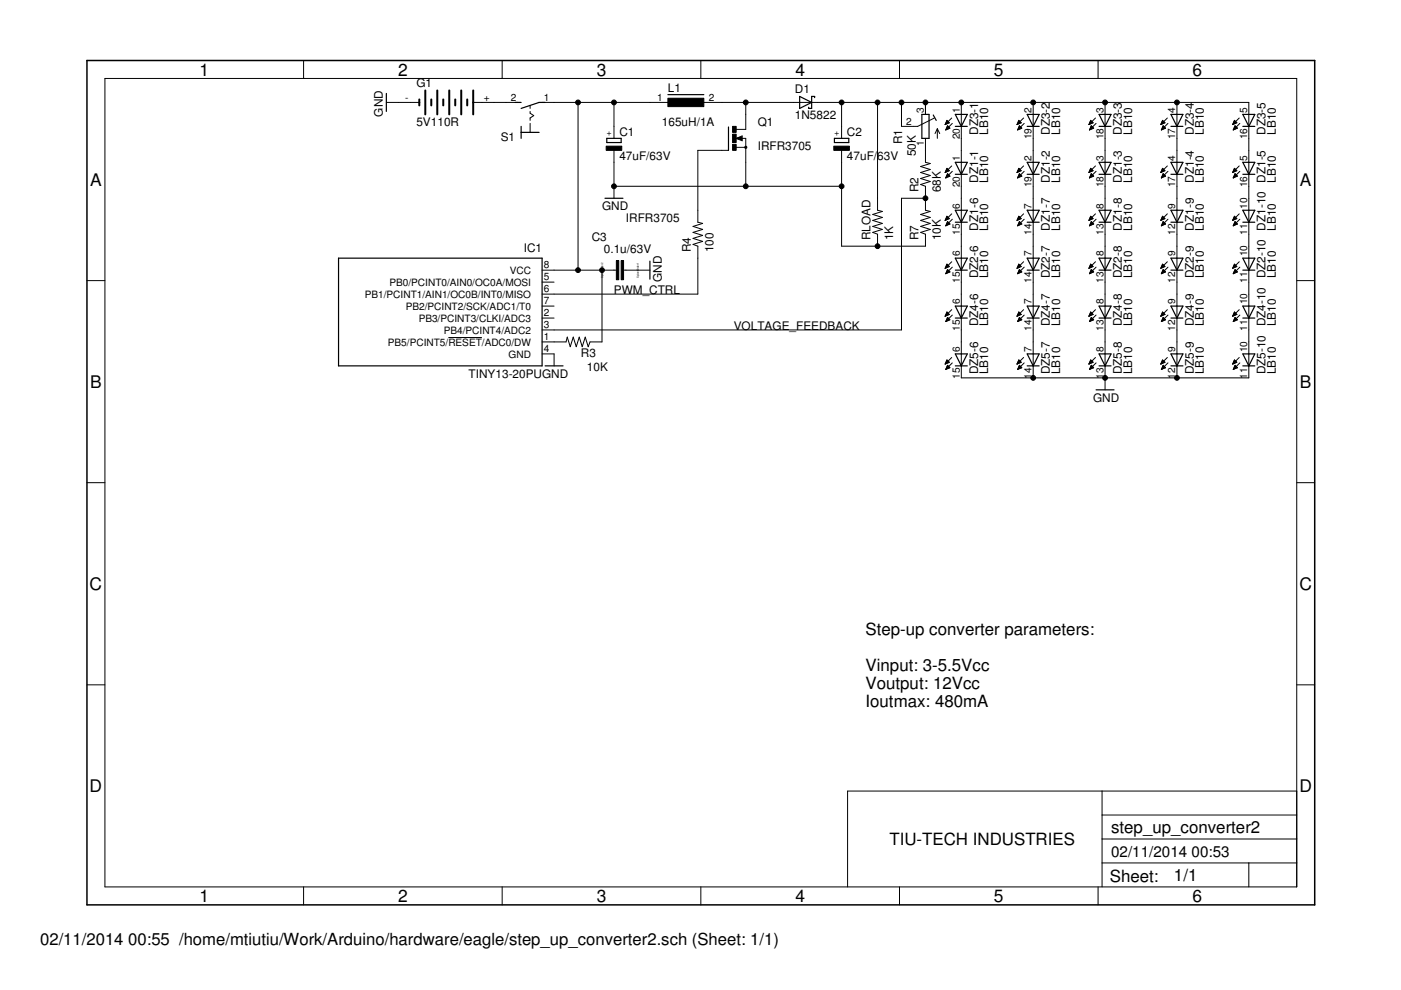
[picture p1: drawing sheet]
<svg xmlns="http://www.w3.org/2000/svg" width="297mm" height="210mm" viewBox="0 0 297 210" stroke-linecap="round" stroke-linejoin="round" font-family="sans-serif">
<g fill="none" stroke="#000" stroke-width=".21">
<path d="M22.2 16.6h252.7v171.4h-252.7zM64.4 12.8v3.8M106.5 12.8v3.8M148.6 12.8v3.8M190.7 12.8v3.8M232.8 12.8v3.8M81.9 21.7h7M100.3 21.7h9.6M112.4 22.4v.6M112.4 23.6v.4l.8 .5-.8 .5v.5M112.4 26.2v1.9M114.9 21.7h28"/>
<path d="M122.6 21.7v35.6M130.2 21.7v7.6M130.2 31.9v10.1M130.2 39.5h48.2M148 21.7h116.8v58.4h-61v-58.4M154.5 31.9h-6.5v15.2l1 .3-2.1 .6 2.1 .6-2.1 .7 2.1 .6-2.1 .6 2.1 .7-2.1 .6 1.1 .4v10.2h-33.1M156.1 31.2h2M156.1 29.3l1.3-.5v1zM157.2 29.3h.9v10.2M158.1 21.7v5.7h-2M178.4 21.7v7.6M186.1 21.7v22.9l1 .2-2.1 .7 2.1 .6-2.1 .6 2.1 .7-2.1 .6 2.1 .6-2.1 .7 1.1 .4v2.5"/>
<path d="M191.1 21.7v5.1h3.5l3.5-1.8M196.2 29.3v5.1l1 .3-2 .6 2 .6-2 .7 2 .6-2 .6 2 .7-2 .6 1 .4v5.1l1 .2-2 .7 2 .6-2 .6 2 .7-2 .6 2 .6-2 .7 1 .4v2.5h-17.8v-20.3M196.2 21.7v2.6M198.7 27.3v2M198.7 27.3l.5 1M198.7 27.3l-.5 1M200.4 26.4h.1M200.4 36.5h.2M200.5 36.4h.3M200.5 26.2h.3M200.5 26.1h.6M200.5 36.3h.6"/>
<path d="M200.5 37.7h.1M200.6 27.5h.1M200.6 36.2h.6M200.6 37.6h.2M200.6 26h.7M200.6 37.5h.5M200.6 25.9h.5M200.6 27.3h.4M200.6 36h.5M200.7 27.2h.6M200.7 35.9h.3M200.7 37.4h.7"/>
<path d="M200.7 25.8h.3M200.7 37.2h.6M200.7 25.7h.2M200.7 27.1h.6M200.7 35.8h.2M200.8 35.7l.5 .5-.9 .4zM200.8 25.5l-.4 .9M200.8 25.5l.5 .5M200.8 25.5h.1M200.8 27h.4M200.8 37.1h.4M200.8 37h.3"/>
<path d="M200.8 26.9h.3M200.9 26.7h.1M200.9 36.8l.5 .5-.9 .4zM200.9 36.9h.1M200.9 26.7l.5 .5-.9 .4zM201.3 26l-.9 .4M201.8 35.2l-1.4 1.4M201.8 25l-1.4 1.4M201.9 36.3l-1.4 1.4M201.9 26.2l-1.4 1.4M215.6 26.4h.1M215.7 36.5h.1"/>
<path d="M215.7 36.4h.4M215.7 26.2h.3M215.8 37.7h.1M215.8 26.1h.5M215.8 36.3h.5M215.8 27.5h.2M215.8 36.2h.7M215.8 37.6h.2M215.8 26h.7M215.9 37.5h.4M215.9 25.9h.5M215.9 27.3h.4"/>
<path d="M215.9 36h.4M215.9 25.8h.4M215.9 27.2h.7M215.9 35.9h.3M215.9 37.4h.7M216 35.8h.1M216 37.2h.5M216 25.7h.1M216 27.1h.6M216 35.7l.5 .5-.9 .4zM216 25.5h.1M216 27h.5"/>
<path d="M216 25.5l-.4 .9M216 25.5l.5 .5-.9 .4M216 37.1h.4M216.1 37h.2M216.1 26.9h.2M216.1 26.7h.1M216.1 36.9h.1M216.1 36.8l.5 .5-.8 .4zM216.1 26.7l.5 .5-.8 .4zM217 35.2l-1.4 1.4M217 25l-1.4 1.4M217.1 36.3l-1.3 1.4"/>
<path d="M217.1 26.2l-1.3 1.4M219.1 21.7v58.4M230.9 26.4h.1M230.9 36.5h.1M230.9 36.4h.4M230.9 26.2h.3M231 36.3h.6M231 37.7h.1M231 26.1h.5M231 27.5h.2M231 26h.7M231.1 36.2h.6"/>
<path d="M231.1 37.6h.2M231.1 36h.5M231.1 37.5h.5M231.1 25.9h.5M231.1 27.3h.4M231.1 25.8h.4M231.1 27.2h.7M231.2 35.9h.3M231.2 37.4h.7M231.2 35.8h.2M231.2 37.2h.6M231.2 25.7h.2"/>
<path d="M231.2 27.1h.6M231.2 35.7l.6 .5-.9 .4zM231.2 25.5h.1M231.2 27h.5M231.2 25.5l-.3 .9M231.2 25.5l.6 .5M231.3 37.1h.4M231.3 26.9h.3M231.3 37h.2M231.4 36.9h.1M231.4 26.7h.1M231.4 36.8l.5 .5-.9 .4z"/>
<path d="M231.4 26.7l.5 .5-.9 .4zM231.8 26l-.9 .4M232.3 35.2l-1.4 1.4M232.3 25l-1.4 1.4M232.4 36.3l-1.4 1.4M232.4 26.2l-1.4 1.4M234.3 21.7v61M246.1 36.5h.2M246.1 26.4h.1M246.2 26.2h.3M246.2 36.4h.3M246.2 36.3h.6"/>
<path d="M246.2 37.7h.1M246.2 26.1h.6M246.3 27.5h.2M246.3 26h.7M246.3 36.2h.7M246.3 37.6h.2M246.3 36h.5M246.3 37.5h.5M246.3 25.9h.5M246.3 27.3h.4M246.4 25.8h.3M246.4 27.2h.6"/>
<path d="M246.4 35.9h.3M246.4 37.4h.7M246.4 27.1h.6M246.4 35.8h.2M246.4 37.2h.6M246.4 25.7h.2M246.5 37.1h.4M246.5 35.7l.5 .5-.9 .4zM246.5 25.5h.1M246.5 27h.4M246.5 25.5l-.4 .9M246.5 25.5l.5 .5-.9 .4"/>
<path d="M246.5 26.9h.3M246.5 37h.3M246.6 36.9h.1M246.6 26.7h.1M246.6 36.8l.5 .5-.9 .4zM246.6 26.7l.5 .5-.9 .4zM247.5 35.2l-1.4 1.4M247.5 25l-1.4 1.4M247.6 36.3l-1.4 1.4M247.6 26.2l-1.4 1.4M249.5 21.7v58.4M261.4 36.5h.1"/>
<path d="M261.4 26.4h.1M261.4 26.2h.3M261.4 36.4h.4M261.5 36.3h.6M261.5 37.7h.1M261.5 26.1h.5M261.5 27.5h.2M261.5 26h.7M261.5 36.2h.7M261.5 37.6h.3M261.6 27.3h.4M261.6 36h.5"/>
<path d="M261.6 37.5h.4M261.6 25.9h.5M261.6 37.4h.7M261.6 25.8h.4M261.6 27.2h.7M261.6 35.9h.3M261.7 25.7h.2M261.7 27.1h.6M261.7 35.8h.1M261.7 37.2h.6M261.7 37.1h.4M261.7 35.7l.5 .5-.9 .4z"/>
<path d="M261.7 25.5h.1M261.7 27h.4M261.7 25.5l-.4 .9M261.7 25.5l.5 .5M261.8 26.9h.2M261.8 37h.2M261.8 36.9h.1M261.8 26.7h.1M261.9 36.8l.5 .5-.9 .4zM261.9 26.7l.5 .5-.9 .4zM262.2 26l-.9 .4M262.7 35.2l-1.4 1.4"/>
<path d="M262.7 25l-1.4 1.4M262.9 36.3l-1.4 1.4M262.9 26.2l-1.4 1.4M18.4 59.5h3.8M114.9 59.8h2.6M114.9 57.3h15.8M127.6 57.3v15.2h-2.5l-.4 1-.6-2-.7 2-.6-2-.6 2-.7-2-.6 2-.6-2-.3 1h-5.1M132.2 57.3h5.6M196.2 42h-5.1v28h-76.2M200.4 46.6h.2M200.4 56.8h.3M200.5 46.5h.4"/>
<path d="M200.5 56.6h.5M200.5 46.4h.7M200.5 47.8h.1M200.6 56.5h.6M200.6 58h.1M200.6 46.3h.6M200.6 47.7h.3M200.6 56.4h.6M200.6 57.8h.3M200.6 46.2h.5M200.6 47.6h.5M200.7 56.3h.4"/>
<path d="M200.7 57.7h.5M200.7 47.5h.7M200.7 46h.3M200.7 56.2h.2M200.7 57.6h.7M200.7 45.9h.2M200.7 47.4h.6M200.7 57.5h.6M200.8 45.8l.5 .6-.9 .3zM200.8 56l-.4 .9M200.8 56l.5 .5-.9 .4M200.8 56h.1"/>
<path d="M200.8 47.2h.4M200.8 57.4h.3M200.9 47.1h.1M200.9 57.3h.1M200.9 47l-.4 .9M200.9 47l.5 .5M200.9 47h.1M200.9 57.1l.5 .6-.9 .3zM201.4 47.5l-.9 .4M201.8 45.3l-1.4 1.4M201.8 55.5l-1.4 1.4M201.9 46.5l-1.4 1.4"/>
<path d="M201.9 56.6l-1.4 1.4M215.7 46.6h.2M215.7 56.8h.2M215.7 46.5h.4M215.7 56.6h.5M215.8 46.4h.6M215.8 47.8h.1M215.8 56.5h.7M215.8 58h.1M215.8 47.7h.3M215.8 46.3h.7M215.8 56.4h.6"/>
<path d="M215.8 57.8h.4M215.9 46.2h.4M215.9 47.6h.5M215.9 57.7h.6M215.9 56.3h.4M215.9 46h.3M215.9 47.5h.7M215.9 56.2h.3M215.9 57.6h.7M216 45.9h.1M216 47.4h.5M216 56h.1"/>
<path d="M216 57.5h.5M216 45.8l.5 .6-.9 .3zM216 56l-.4 .9M216 56l.5 .5-.9 .4M216 47.2h.4M216 57.4h.4M216.1 47.1h.2M216.1 57.3h.1M216.1 47h.1M216.1 47l-.3 .9M216.1 47l.5 .5M216.1 57.1l.5 .6-.8 .3z"/>
<path d="M216.6 47.5l-.8 .4M217 45.3l-1.4 1.4M217 55.5l-1.4 1.4M217.1 46.5l-1.3 1.4M217.1 56.6l-1.3 1.4M230.9 46.6h.2M230.9 56.8h.2M231 46.5h.4M231 56.6h.4M231 46.4h.6M231 47.8h.1M231 58h.1"/>
<path d="M231 56.5h.7M231.1 46.3h.6M231.1 47.7h.3M231.1 56.4h.5M231.1 57.8h.3M231.1 46.2h.5M231.1 47.6h.5M231.1 56.3h.4M231.1 57.7h.6M231.2 46h.2M231.2 47.5h.7M231.2 56.2h.2"/>
<path d="M231.2 57.6h.6M231.2 45.9h.1M231.2 47.4h.6M231.2 56h.1M231.2 57.5h.5M231.2 45.8l.6 .6-.9 .3zM231.2 56l.6 .5-.9 .4zM231.3 47.2h.3M231.3 57.4h.3M231.3 47.1h.2M231.3 57.3h.2M231.4 47h.1"/>
<path d="M231.4 47l-.4 .9M231.4 47l.5 .5M231.4 57.1l.5 .6-.9 .3zM231.9 47.5l-.9 .4M232.3 45.3l-1.4 1.4M232.3 55.5l-1.4 1.4M232.4 46.5l-1.4 1.4M232.4 56.6l-1.4 1.4M246.1 46.6h.2M246.2 56.8h.2M246.2 46.5h.4M246.2 56.6h.5"/>
<path d="M246.3 46.4h.6M246.3 47.8h.1M246.3 56.5h.7M246.3 58h.1M246.3 46.3h.6M246.3 47.7h.3M246.3 56.4h.6M246.3 57.8h.4M246.4 46.2h.4M246.4 47.6h.5M246.4 56.3h.4M246.4 57.7h.5"/>
<path d="M246.4 46h.3M246.4 47.5h.7M246.4 56.2h.3M246.4 57.6h.7M246.4 47.4h.6M246.5 45.9h.1M246.5 56h.1M246.5 57.5h.5M246.5 45.8l.5 .6-.9 .3zM246.5 56l-.4 .9M246.5 56l.5 .5-.9 .4M246.5 47.2h.4"/>
<path d="M246.5 57.4h.3M246.5 47.1h.2M246.6 57.3h.1M246.6 47h.1M246.6 47l-.4 .9M246.6 47l.5 .5M246.6 57.1l.5 .6-.9 .3zM247.1 47.5l-.9 .4M247.5 45.3l-1.4 1.4M247.5 55.5l-1.4 1.4M247.6 46.5l-1.4 1.4M247.6 56.6l-1.4 1.4"/>
<path d="M261.4 46.6h.2M261.4 56.8h.2M261.4 46.5h.5M261.5 56.6h.4M261.5 46.4h.6M261.5 47.8h.1M261.5 56.5h.7M261.5 58h.1M261.5 46.3h.6M261.5 47.7h.3M261.6 56.4h.5M261.6 57.8h.3"/>
<path d="M261.6 47.6h.5M261.6 46.2h.4M261.6 56.3h.4M261.6 57.7h.6M261.6 46h.3M261.6 47.5h.7M261.6 57.6h.7M261.7 56.2h.2M261.7 47.4h.5M261.7 45.9h.1M261.7 56h.1M261.7 57.5h.5"/>
<path d="M261.7 45.8l.5 .6-.9 .3zM261.7 56l.5 .5-.9 .4zM261.7 47.2h.4M261.7 57.4h.4M261.8 47.1h.2M261.8 57.3h.2M261.9 47h.1M261.9 47l-.4 .9M261.9 47l.5 .5-.9 .4M261.9 57.1l.5 .6-.9 .3zM262.7 45.3l-1.4 1.4M262.7 55.5l-1.4 1.4"/>
<path d="M262.9 46.5l-1.4 1.4M262.9 56.6l-1.4 1.4M274.9 59.5h3.8M95.1 71.6h7.1M114.9 67.4h2.6M114.9 64.9h2.6M114.9 75h2.6v2.6M200.4 67h.1M200.4 77.2h.1M200.4 66.9h.3M200.5 77h.3M200.5 66.8h.5"/>
<path d="M200.5 76.9h.6M200.6 66.7h.7M200.6 68.1h.1M200.6 76.8h.7M200.6 78.2h.2M200.6 66.5h.5M200.6 68h.4M200.6 76.7h.5M200.6 78.1h.5M200.7 66.4h.3M200.7 67.9h.6M200.7 76.5h.3"/>
<path d="M200.7 78h.6M200.7 67.8h.6M200.7 66.3h.2M200.7 76.4h.2M200.7 77.9h.6M200.8 66.2l-.4 .9M200.8 66.2l.5 .5M200.8 66.2h.1M200.8 67.6h.4M200.8 77.7h.4M200.8 67.5h.3M200.8 77.6h.3"/>
<path d="M200.9 67.4h.1M200.9 77.5h.1M200.9 67.3l.5 .5-.9 .4zM200.9 77.4l.5 .6-.9 .3zM201.3 66.7l-.9 .4M201.3 76.8l-.5-.5-.4 .9M201.3 76.8l-.9 .4M201.8 65.7l-1.4 1.4M201.8 75.8l-1.4 1.4M201.9 66.8l-1.4 1.4M201.9 76.9l-1.4 1.4M215.6 67h.1"/>
<path d="M215.6 77.2h.2M215.7 66.9h.3M215.7 77h.3M215.8 66.8h.5M215.8 76.9h.5M215.8 66.7h.7M215.8 68.1h.1M215.8 76.8h.7M215.8 78.2h.2M215.8 68h.4M215.9 66.5h.5M215.9 76.7h.5"/>
<path d="M215.9 78.1h.4M215.9 66.4h.4M215.9 67.9h.6M215.9 78h.7M215.9 76.5h.3M215.9 67.8h.7M216 66.3h.2M216 76.4h.1M216 77.9h.6M216 66.2h.1M216 67.6h.5M216 66.2l-.4 .9"/>
<path d="M216 66.2l.5 .5M216 77.7h.4M216 76.3l.5 .5-.9 .4zM216 67.5h.3M216.1 77.6h.2M216.1 67.4h.1M216.1 77.5h.1M216.1 67.3l.5 .5-.8 .4zM216.1 77.4l.5 .6-.8 .3zM216.5 66.7l-.9 .4M217 75.8l-1.4 1.4M217 65.7l-1.4 1.4"/>
<path d="M217.1 76.9l-1.3 1.4M217.1 66.8l-1.3 1.4M230.9 67h.1M230.9 77.2h.1M230.9 66.9h.3M230.9 77h.4M231 66.8h.5M231 76.9h.5M231 66.7h.8M231 68.1h.2M231 78.2h.2M231.1 76.8h.6"/>
<path d="M231.1 68h.4M231.1 66.5h.5M231.1 76.7h.5M231.1 78.1h.4M231.1 66.4h.4M231.1 67.9h.7M231.1 76.5h.4M231.1 78h.7M231.2 66.3h.2M231.2 67.8h.6M231.2 76.4h.2M231.2 77.9h.6"/>
<path d="M231.2 66.2h.1M231.2 67.6h.5M231.2 66.2l-.3 .9M231.2 66.2l.6 .5M231.2 77.7h.5M231.3 67.5h.3M231.3 77.6h.3M231.4 67.4h.1M231.4 77.5h.1M231.4 77.4l.5 .6-.9 .3zM231.4 67.3l.5 .5-.9 .4zM231.8 66.7l-.9 .4"/>
<path d="M231.8 76.8l-.6-.5-.3 .9M231.8 76.8l-.9 .4M232.3 65.7l-1.4 1.4M232.3 75.8l-1.4 1.4M232.4 76.9l-1.4 1.4M232.4 66.8l-1.4 1.4M246.1 67h.1M246.1 77.2h.1M246.2 66.9h.2M246.2 77h.3M246.2 66.8h.5M246.2 76.9h.6"/>
<path d="M246.3 66.7h.7M246.3 68.1h.1M246.3 76.8h.7M246.3 78.2h.2M246.3 66.5h.6M246.3 68h.4M246.3 76.7h.5M246.3 78.1h.5M246.4 66.4h.3M246.4 67.9h.6M246.4 76.5h.3M246.4 78h.7"/>
<path d="M246.4 66.3h.2M246.4 67.8h.7M246.4 76.4h.2M246.4 77.9h.6M246.5 66.2h.1M246.5 67.6h.4M246.5 66.2l-.4 .9M246.5 66.2l.5 .5M246.5 77.7h.4M246.5 76.3l.5 .5-.9 .4zM246.5 67.5h.3M246.5 77.6h.3"/>
<path d="M246.6 67.4h.1M246.6 77.5h.1M246.6 67.3l.5 .5-.9 .4zM246.6 77.4l.5 .6-.9 .3zM247 66.7l-.9 .4M247.5 65.7l-1.4 1.4M247.5 75.8l-1.4 1.4M247.6 66.8l-1.4 1.4M247.6 76.9l-1.4 1.4M261.3 67h.1M261.4 77.2h.1M261.4 66.9h.3"/>
<path d="M261.4 77h.3M261.5 66.8h.5M261.5 76.9h.5M261.5 66.7h.7M261.5 68.1h.2M261.5 76.8h.7M261.5 78.2h.2M261.6 66.5h.5M261.6 68h.3M261.6 76.7h.5M261.6 78.1h.4M261.6 66.4h.4"/>
<path d="M261.6 67.9h.6M261.6 76.5h.4M261.6 78h.7M261.7 66.3h.2M261.7 67.8h.6M261.7 77.9h.6M261.7 76.4h.1M261.7 67.6h.5M261.7 66.2h.1M261.7 66.2l-.4 .9M261.7 66.2l.5 .5M261.7 77.7h.4"/>
<path d="M261.8 67.5h.3M261.8 77.6h.2M261.8 67.4h.1M261.8 77.5h.1M261.9 67.3l.5 .5-.9 .4zM261.9 77.4l.5 .6-.9 .3zM262.2 66.7l-.9 .4M262.2 76.8l-.5-.5-.4 .9M262.2 76.8l-.9 .4M262.7 65.7l-1.4 1.4M262.7 75.8l-1.4 1.4M262.9 66.8l-1.4 1.4"/>
<path d="M262.9 76.9l-1.4 1.4M18.4 102.3h3.8M274.9 102.3h3.8M18.4 145.2h3.8M274.9 145.2h3.8M233.7 167.7v20.3M233.7 177.9h41.2M233.7 172.8h41.2M274.9 167.7h-95.2v20.3M64.4 188v3.9M106.5 188v3.9M148.6 188v3.9"/>
<path d="M190.7 188v3.9M232.8 188v3.9M233.7 183h41.2M264.8 183v5"/>
</g>
<path d="M18.4 12.8h260.3v179.1h-260.3zM157.2 29.1l-.9 .2 .9 .3v-.3h-.2" fill="none" stroke="#000" stroke-width=".32"/>
<g fill="none" stroke="#000" stroke-width=".25">
<path d="M81.9 19.8v3.8M109.2 21.7h1.3M110.5 26.8v2.5M110.5 28.1h3.8M115.6 21.7h-1.3l-3.8 1.3M128.7 29.3h3v.9h-3zM141.6 20.1h7.6M154.5 26.9v5M169.5 20.4l2.6 1.3-2.6 1.3zM172.7 20.7v-.3h-.6v2.6h-.7v-.3M176.9 29.3h3.1v.9h-3.1zM195.5 24.3h1.5v5h-1.5z"/>
<path d="M197.9 24.4l.6 1.1M202.5 34.4h2.6l-1.3 2.6zM202.5 37h2.6M202.5 24.3h2.6l-1.3 2.5zM202.5 26.8h2.6M217.8 37h2.5M217.8 34.4h2.5l-1.2 2.6zM217.8 26.8h2.5M217.8 24.3h2.5l-1.2 2.5zM233 37h2.6M233 34.4h2.6l-1.3 2.6zM233 24.3h2.6l-1.3 2.5z"/>
<path d="M233 26.8h2.6M248.3 37h2.5M248.3 34.4h2.5l-1.3 2.6zM248.3 24.3h2.5l-1.3 2.5zM248.3 26.8h2.5M263.5 37h2.5M263.5 34.4h2.5l-1.2 2.6zM263.5 26.8h2.5M263.5 24.3h2.5l-1.2 2.5zM71.8 54.7h43.1v22.9h-43.1zM128.3 42h3.8M137.8 55.4v3.8"/>
<path d="M202.5 44.6h2.6l-1.3 2.5zM202.5 47.1h2.6M202.5 54.7h2.6l-1.3 2.6zM202.5 57.3h2.6M217.8 47.1h2.5M217.8 44.6h2.5l-1.2 2.5zM217.8 57.3h2.5M217.8 54.7h2.5l-1.2 2.6zM233 47.1h2.6M233 44.6h2.6l-1.3 2.5zM233 57.3h2.6M233 54.7h2.6l-1.3 2.6z"/>
<path d="M248.3 47.1h2.5M248.3 44.6h2.5l-1.3 2.5zM248.3 57.3h2.5M248.3 54.7h2.5l-1.3 2.6zM263.5 47.1h2.5M263.5 44.6h2.5l-1.2 2.5zM263.5 57.3h2.5M263.5 54.7h2.5l-1.2 2.6zM115.6 77.6h3.8M202.5 64.9h2.6l-1.3 2.5zM202.5 67.4h2.6M202.5 75h2.6l-1.3 2.6z"/>
<path d="M202.5 77.6h2.6M217.8 67.4h2.5M217.8 64.9h2.5l-1.2 2.5zM217.8 77.6h2.5M217.8 75h2.5l-1.2 2.6zM233 64.9h2.6l-1.3 2.5zM233 67.4h2.6M233 77.6h2.6M233 75h2.6l-1.3 2.6zM248.3 67.4h2.5M248.3 64.9h2.5l-1.3 2.5zM248.3 77.6h2.5"/>
<path d="M248.3 75h2.5l-1.3 2.6zM263.5 75h2.5l-1.2 2.6zM263.5 67.4h2.5M263.5 64.9h2.5l-1.2 2.5zM263.5 77.6h2.5M232.4 82.7h3.8"/>
</g>
<g fill="none" stroke="#000" stroke-width=".42">
<path d="M90.2 19.2v5.1M92.7 19.2v5.1M95.2 19.2v5.1M97.8 19.2v5.1M100.3 19.2v5.1M88.9 21.1v1.3M91.4 21.1v1.3M94 21.1v1.3M96.5 21.1v1.3M99.1 21.1v1.3"/>
<circle cx="158.1" cy="31.2" r=".13"/>
</g>
<path d="M128.5 31h3.3v.9h-3.3zM141.6 20.8h7.6v1.8h-7.6zM155.3 30.6h.8v1.3h-.8zM155.3 26.8h.8v1.3h-.8zM155.3 28.4h.8v1.8h-.8zM176.8 31h3.3v.9h-3.3zM130.7 55.2h.5v4.1h-.5zM131.7 55.2h.5v4.1h-.5z" fill="#000" stroke="#000" stroke-width=".21"/>
<g fill="#000" stroke="#000" stroke-width=".21">
<circle cx="122.6" cy="21.7" r=".51"/>
<circle cx="130.2" cy="39.5" r=".51"/>
<circle cx="130.2" cy="21.7" r=".51"/>
<circle cx="158.1" cy="39.5" r=".51"/>
<circle cx="158.1" cy="21.7" r=".51"/>
<circle cx="178.4" cy="39.5" r=".51"/>
<circle cx="178.4" cy="21.7" r=".51"/>
<circle cx="186.1" cy="21.7" r=".51"/>
<circle cx="191.1" cy="21.7" r=".51"/>
<circle cx="196.2" cy="21.7" r=".51"/>
<circle cx="203.8" cy="21.7" r=".51"/>
<circle cx="219.1" cy="21.7" r=".51"/>
<circle cx="234.3" cy="21.7" r=".51"/>
<circle cx="249.5" cy="21.7" r=".51"/>
<circle cx="122.6" cy="57.3" r=".51"/>
<circle cx="127.6" cy="57.3" r=".51"/>
<circle cx="186.1" cy="52.2" r=".51"/>
<circle cx="196.2" cy="42" r=".51"/>
<circle cx="219.1" cy="80.1" r=".51"/>
<circle cx="234.3" cy="80.1" r=".51"/>
<circle cx="249.5" cy="80.1" r=".51"/>
</g>
<g font-size="3.7">
<text x="42.3" y="16">1</text>
<text x="84.4" y="16">2</text>
<text x="126.5" y="16">3</text>
<text x="168.6" y="16">4</text>
<text x="210.7" y="16">5</text>
<text x="252.9" y="16">6</text>
<text x="19.1" y="39.4">A</text>
<text x="275.6" y="39.4">A</text>
<text x="19.1" y="82.2">B</text>
<text x="275.6" y="82.2">B</text>
<text x="19" y="125.1">C</text>
<text x="275.5" y="125.1">C</text>
<text x="19" y="167.9">D</text>
<text x="275.5" y="167.9">D</text>
<text x="42.3" y="191.2">1</text>
<text x="84.4" y="191.2">2</text>
<text x="126.5" y="191.2">3</text>
<text x="168.6" y="191.2">4</text>
<text x="210.7" y="191.2">5</text>
<text x="252.9" y="191.2">6</text>
</g>
<g font-size="3.6">
<text x="183.5" y="134.7">Step-up converter parameters:</text>
<text x="183.5" y="142.3">Vinput: 3-5.5Vcc</text>
<text x="183.5" y="146.1">Voutput: 12Vcc</text>
<text x="183.5" y="150">Ioutmax: 480mA</text>
<text x="188.6" y="179.2">TIU-TECH INDUSTRIES</text>
<text x="235.6" y="176.6">step_up_converter2</text>
<text x="235.3" y="186.9">Sheet:</text>
<text x="248.9" y="186.8">1/1</text>
</g>
<g font-size="3.5">
<text x="8.5" y="200.4">02/11/2014</text>
<text x="27.2" y="200.4">00:55 /home/mtiutiu/Work/Arduino/hardware/eagle/step_up_converter2.sch (Sheet: 1/1)</text>
</g>
<g font-size="3.2">
<text x="235.6" y="181.7">02/11/2014</text>
<text x="252.6" y="181.7">00:53</text>
</g>
<g font-size="2.5">
<text x="88.3" y="18.5">G1</text>
<text x="141.6" y="19.4">L1</text>
<text x="168.5" y="19.8">D1</text>
<text x="81.2" y="24.7" transform="rotate(-90 81.2 24.7)">GND</text>
<text x="88.3" y="26.8">5V110R</text>
<text x="106.2" y="29.8">S1</text>
<text x="131.3" y="28.9">C1</text>
<text x="140.3" y="26.8">165uH/1A</text>
<text x="160.7" y="26.8">Q1</text>
<text x="168.5" y="25.1">1N5822</text>
<text x="179.6" y="28.9">C2</text>
<text x="207.4" y="28.6" transform="rotate(-90 207.4 28.6)">DZ3-1</text>
<text x="209.5" y="28.6" transform="rotate(-90 209.5 28.6)">LB10</text>
<text x="222.6" y="28.6" transform="rotate(-90 222.6 28.6)">DZ3-2</text>
<text x="224.8" y="28.6" transform="rotate(-90 224.8 28.6)">LB10</text>
<text x="237.9" y="28.6" transform="rotate(-90 237.9 28.6)">DZ3-3</text>
<text x="240" y="28.6" transform="rotate(-90 240 28.6)">LB10</text>
<text x="253.1" y="28.6" transform="rotate(-90 253.1 28.6)">DZ3-4</text>
<text x="255.2" y="28.6" transform="rotate(-90 255.2 28.6)">LB10</text>
<text x="268.3" y="28.6" transform="rotate(-90 268.3 28.6)">DZ3-5</text>
<text x="270.5" y="28.6" transform="rotate(-90 270.5 28.6)">LB10</text>
<text x="131.3" y="33.9">47uF/63V</text>
<text x="160.7" y="31.9">IRFR3705</text>
<text x="179.6" y="33.9">47uF/63V</text>
<text x="191.3" y="30.6" transform="rotate(-90 191.3 30.6)">R1</text>
<text x="194.2" y="33.1" transform="rotate(-90 194.2 33.1)">50K</text>
<text x="194.7" y="40.8" transform="rotate(-90 194.7 40.8)">R2</text>
<text x="199.5" y="40.8" transform="rotate(-90 199.5 40.8)">68K</text>
<text x="207.4" y="38.7" transform="rotate(-90 207.4 38.7)">DZ1-1</text>
<text x="209.5" y="38.7" transform="rotate(-90 209.5 38.7)">LB10</text>
<text x="222.6" y="38.7" transform="rotate(-90 222.6 38.7)">DZ1-2</text>
<text x="224.8" y="38.7" transform="rotate(-90 224.8 38.7)">LB10</text>
<text x="237.9" y="38.7" transform="rotate(-90 237.9 38.7)">DZ1-3</text>
<text x="240" y="38.7" transform="rotate(-90 240 38.7)">LB10</text>
<text x="253.1" y="38.7" transform="rotate(-90 253.1 38.7)">DZ1-4</text>
<text x="255.2" y="38.7" transform="rotate(-90 255.2 38.7)">LB10</text>
<text x="268.3" y="38.7" transform="rotate(-90 268.3 38.7)">DZ1-5</text>
<text x="270.5" y="38.7" transform="rotate(-90 270.5 38.7)">LB10</text>
<text x="127.6" y="44.6">GND</text>
<text x="132.7" y="47.1">IRFR3705</text>
<text x="111" y="53.5">IC1</text>
<text x="125.5" y="51.2">C3</text>
<text x="128" y="53.7">0.1u/63V</text>
<text x="146.5" y="53.5" transform="rotate(-90 146.5 53.5)">R4</text>
<text x="151.3" y="53.5" transform="rotate(-90 151.3 53.5)">100</text>
<text x="184.5" y="50.9" transform="rotate(-90 184.5 50.9)">RLOAD</text>
<text x="189.3" y="50.9" transform="rotate(-90 189.3 50.9)">1K</text>
<text x="194.7" y="50.9" transform="rotate(-90 194.7 50.9)">R7</text>
<text x="199.5" y="50.9" transform="rotate(-90 199.5 50.9)">10K</text>
<text x="207.4" y="48.9" transform="rotate(-90 207.4 48.9)">DZ1-6</text>
<text x="209.5" y="48.9" transform="rotate(-90 209.5 48.9)">LB10</text>
<text x="222.6" y="48.9" transform="rotate(-90 222.6 48.9)">DZ1-7</text>
<text x="224.8" y="48.9" transform="rotate(-90 224.8 48.9)">LB10</text>
<text x="237.9" y="48.9" transform="rotate(-90 237.9 48.9)">DZ1-8</text>
<text x="240" y="48.9" transform="rotate(-90 240 48.9)">LB10</text>
<text x="253.1" y="48.9" transform="rotate(-90 253.1 48.9)">DZ1-9</text>
<text x="255.2" y="48.9" transform="rotate(-90 255.2 48.9)">LB10</text>
<text x="268.3" y="48.9" transform="rotate(-90 268.3 48.9)">DZ1-10</text>
<text x="270.5" y="48.9" transform="rotate(-90 270.5 48.9)">LB10</text>
<text x="140.3" y="59.8" transform="rotate(-90 140.3 59.8)">GND</text>
<text x="207.4" y="59" transform="rotate(-90 207.4 59)">DZ2-6</text>
<text x="209.5" y="59" transform="rotate(-90 209.5 59)">LB10</text>
<text x="222.6" y="59" transform="rotate(-90 222.6 59)">DZ2-7</text>
<text x="224.8" y="59" transform="rotate(-90 224.8 59)">LB10</text>
<text x="237.9" y="59" transform="rotate(-90 237.9 59)">DZ2-8</text>
<text x="240" y="59" transform="rotate(-90 240 59)">LB10</text>
<text x="253.1" y="59" transform="rotate(-90 253.1 59)">DZ2-9</text>
<text x="255.2" y="59" transform="rotate(-90 255.2 59)">LB10</text>
<text x="268.3" y="59" transform="rotate(-90 268.3 59)">DZ2-10</text>
<text x="270.5" y="59" transform="rotate(-90 270.5 59)">LB10</text>
<text x="130.2" y="62.3">PWM_CTRL</text>
<text x="155.6" y="70">VOLTAGE_FEEDBACK</text>
<text x="207.4" y="69.2" transform="rotate(-90 207.4 69.2)">DZ4-6</text>
<text x="209.5" y="69.2" transform="rotate(-90 209.5 69.2)">LB10</text>
<text x="222.6" y="69.2" transform="rotate(-90 222.6 69.2)">DZ4-7</text>
<text x="224.8" y="69.2" transform="rotate(-90 224.8 69.2)">LB10</text>
<text x="237.9" y="69.2" transform="rotate(-90 237.9 69.2)">DZ4-8</text>
<text x="240" y="69.2" transform="rotate(-90 240 69.2)">LB10</text>
<text x="253.1" y="69.2" transform="rotate(-90 253.1 69.2)">DZ4-9</text>
<text x="255.2" y="69.2" transform="rotate(-90 255.2 69.2)">LB10</text>
<text x="268.3" y="69.2" transform="rotate(-90 268.3 69.2)">DZ4-10</text>
<text x="270.5" y="69.2" transform="rotate(-90 270.5 69.2)">LB10</text>
<text x="123.2" y="75.8">R3</text>
<text x="99.4" y="80.1">TINY13-20PUGND</text>
<text x="124.4" y="78.6">10K</text>
<text x="207.4" y="79.4" transform="rotate(-90 207.4 79.4)">DZ5-6</text>
<text x="209.5" y="79.4" transform="rotate(-90 209.5 79.4)">LB10</text>
<text x="222.6" y="79.4" transform="rotate(-90 222.6 79.4)">DZ5-7</text>
<text x="224.8" y="79.4" transform="rotate(-90 224.8 79.4)">LB10</text>
<text x="237.9" y="79.4" transform="rotate(-90 237.9 79.4)">DZ5-8</text>
<text x="240" y="79.4" transform="rotate(-90 240 79.4)">LB10</text>
<text x="253.1" y="79.4" transform="rotate(-90 253.1 79.4)">DZ5-9</text>
<text x="255.2" y="79.4" transform="rotate(-90 255.2 79.4)">LB10</text>
<text x="268.3" y="79.4" transform="rotate(-90 268.3 79.4)">DZ5-10</text>
<text x="270.5" y="79.4" transform="rotate(-90 270.5 79.4)">LB10</text>
<text x="231.8" y="85.2">GND</text>
</g>
<g font-size="2.1">
<text x="85.9" y="21.4">-</text>
<text x="102.6" y="21.4">+</text>
<text x="108.3" y="21.4">2</text>
<text x="115.3" y="21.4">1</text>
<text x="139.4" y="21.4">1</text>
<text x="150.3" y="21.4">2</text>
<text x="195.8" y="23.9" transform="rotate(-90 195.8 23.9)">3</text>
<text x="203.5" y="23.9" transform="rotate(-90 203.5 23.9)">1</text>
<text x="218.7" y="23.9" transform="rotate(-90 218.7 23.9)">2</text>
<text x="233.9" y="23.9" transform="rotate(-90 233.9 23.9)">3</text>
<text x="249.2" y="23.9" transform="rotate(-90 249.2 23.9)">4</text>
<text x="264.4" y="23.9" transform="rotate(-90 264.4 23.9)">5</text>
<text x="192.1" y="26.4">2</text>
<text x="203.5" y="29.5" transform="rotate(-90 203.5 29.5)">20</text>
<text x="218.7" y="29.5" transform="rotate(-90 218.7 29.5)">19</text>
<text x="233.9" y="29.5" transform="rotate(-90 233.9 29.5)">18</text>
<text x="249.2" y="29.5" transform="rotate(-90 249.2 29.5)">17</text>
<text x="264.4" y="29.5" transform="rotate(-90 264.4 29.5)">16</text>
<text x="195.8" y="30.9" transform="rotate(-90 195.8 30.9)">1</text>
<text x="203.5" y="34.1" transform="rotate(-90 203.5 34.1)">1</text>
<text x="218.7" y="34.1" transform="rotate(-90 218.7 34.1)">2</text>
<text x="233.9" y="34.1" transform="rotate(-90 233.9 34.1)">3</text>
<text x="249.2" y="34.1" transform="rotate(-90 249.2 34.1)">4</text>
<text x="264.4" y="34.1" transform="rotate(-90 264.4 34.1)">5</text>
<text x="203.5" y="39.7" transform="rotate(-90 203.5 39.7)">20</text>
<text x="218.7" y="39.7" transform="rotate(-90 218.7 39.7)">19</text>
<text x="233.9" y="39.7" transform="rotate(-90 233.9 39.7)">18</text>
<text x="249.2" y="39.7" transform="rotate(-90 249.2 39.7)">17</text>
<text x="264.4" y="39.7" transform="rotate(-90 264.4 39.7)">16</text>
<text x="203.5" y="44.2" transform="rotate(-90 203.5 44.2)">6</text>
<text x="218.7" y="44.2" transform="rotate(-90 218.7 44.2)">7</text>
<text x="233.9" y="44.2" transform="rotate(-90 233.9 44.2)">8</text>
<text x="249.2" y="44.2" transform="rotate(-90 249.2 44.2)">9</text>
<text x="264.4" y="44.2" transform="rotate(-90 264.4 44.2)">10</text>
<text x="203.5" y="49.8" transform="rotate(-90 203.5 49.8)">15</text>
<text x="218.7" y="49.8" transform="rotate(-90 218.7 49.8)">14</text>
<text x="233.9" y="49.8" transform="rotate(-90 233.9 49.8)">13</text>
<text x="249.2" y="49.8" transform="rotate(-90 249.2 49.8)">12</text>
<text x="264.4" y="49.8" transform="rotate(-90 264.4 49.8)">11</text>
<text x="108.1" y="58">VCC</text>
<text x="115.3" y="59.5">5</text>
<text x="115.3" y="56.9">8</text>
<text x="203.5" y="60" transform="rotate(-90 203.5 60)">15</text>
<text x="203.5" y="54.4" transform="rotate(-90 203.5 54.4)">6</text>
<text x="218.7" y="60" transform="rotate(-90 218.7 60)">14</text>
<text x="218.7" y="54.4" transform="rotate(-90 218.7 54.4)">7</text>
<text x="233.9" y="60" transform="rotate(-90 233.9 60)">13</text>
<text x="233.9" y="54.4" transform="rotate(-90 233.9 54.4)">8</text>
<text x="249.2" y="60" transform="rotate(-90 249.2 60)">12</text>
<text x="249.2" y="54.4" transform="rotate(-90 249.2 54.4)">9</text>
<text x="264.4" y="60" transform="rotate(-90 264.4 60)">11</text>
<text x="264.4" y="54.4" transform="rotate(-90 264.4 54.4)">10</text>
<text x="77.4" y="63.1">PB1/PCINT1/AIN1/OC0B/INT0/MISO</text>
<text x="82.6" y="60.6">PB0/PCINT0/AIN0/OC0A/MOSI</text>
<text x="86" y="65.6">PB2/PCINT2/SCK/ADC1/T0</text>
<text x="115.3" y="62">6</text>
<text x="115.3" y="64.5">7</text>
<text x="203.5" y="64.5" transform="rotate(-90 203.5 64.5)">6</text>
<text x="218.7" y="64.5" transform="rotate(-90 218.7 64.5)">7</text>
<text x="233.9" y="64.5" transform="rotate(-90 233.9 64.5)">8</text>
<text x="249.2" y="64.5" transform="rotate(-90 249.2 64.5)">9</text>
<text x="264.4" y="64.5" transform="rotate(-90 264.4 64.5)">10</text>
<text x="88.8" y="68.2">PB3/PCINT3/CLKI/ADC3</text>
<text x="94.1" y="70.7">PB4/PCINT4/ADC2</text>
<text x="115.3" y="67.1">2</text>
<text x="115.3" y="69.6">3</text>
<text x="203.5" y="70.2" transform="rotate(-90 203.5 70.2)">15</text>
<text x="218.7" y="70.2" transform="rotate(-90 218.7 70.2)">14</text>
<text x="233.9" y="70.2" transform="rotate(-90 233.9 70.2)">13</text>
<text x="249.2" y="70.2" transform="rotate(-90 249.2 70.2)">12</text>
<text x="264.4" y="70.2" transform="rotate(-90 264.4 70.2)">11</text>
<text x="82.2" y="73.3">PB5/PCINT5/RESET/ADC0/DW</text>
<text x="107.8" y="75.8">GND</text>
<text x="115.3" y="72.1">1</text>
<text x="115.3" y="74.7">4</text>
<text x="203.5" y="74.7" transform="rotate(-90 203.5 74.7)">6</text>
<text x="218.7" y="74.7" transform="rotate(-90 218.7 74.7)">7</text>
<text x="233.9" y="74.7" transform="rotate(-90 233.9 74.7)">8</text>
<text x="249.2" y="74.7" transform="rotate(-90 249.2 74.7)">9</text>
<text x="264.4" y="74.7" transform="rotate(-90 264.4 74.7)">10</text>
<text x="203.5" y="80.3" transform="rotate(-90 203.5 80.3)">15</text>
<text x="218.7" y="80.3" transform="rotate(-90 218.7 80.3)">14</text>
<text x="233.9" y="80.3" transform="rotate(-90 233.9 80.3)">13</text>
<text x="249.2" y="80.3" transform="rotate(-90 249.2 80.3)">12</text>
<text x="264.4" y="80.3" transform="rotate(-90 264.4 80.3)">11</text>
</g>
<g font-size="1.8">
<text x="129.6" y="28.9" transform="rotate(-90 129.6 28.9)">+</text>
<text x="177.8" y="28.9" transform="rotate(-90 177.8 28.9)">+</text>
</g>
<g font-size=".6">
<text x="127.8" y="59" transform="rotate(-90 127.8 59)">SpiceOrder 2</text>
<text x="135.5" y="59" transform="rotate(-90 135.5 59)">SpiceOrder 1</text>
</g>
</svg>
